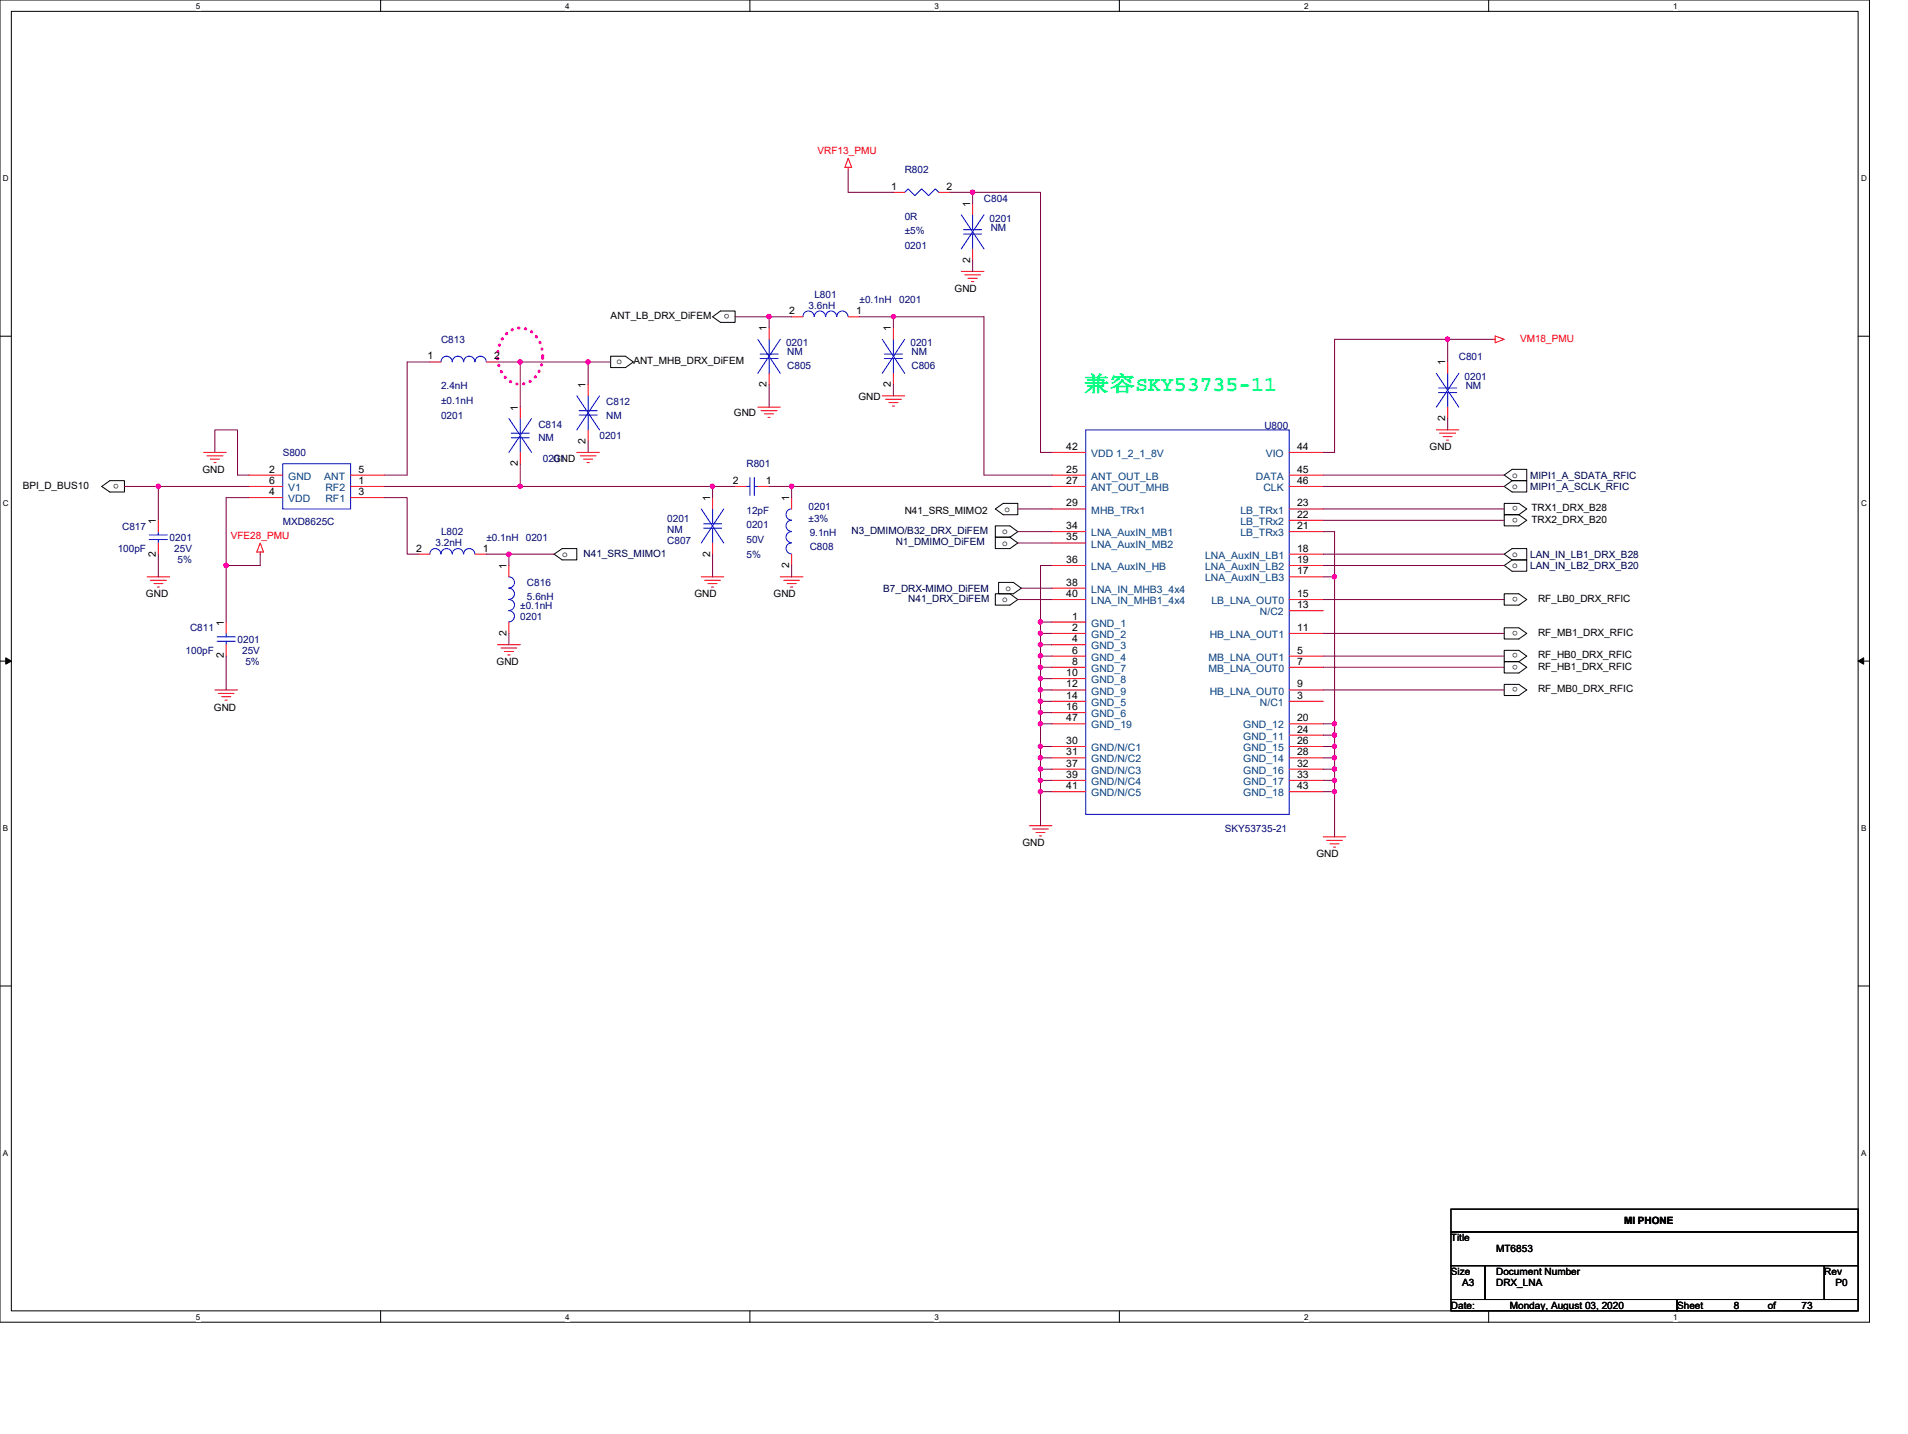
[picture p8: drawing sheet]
<svg xmlns="http://www.w3.org/2000/svg" width="210mm" height="158mm" viewBox="0 0 210 158" stroke-linecap="round" stroke-linejoin="round" font-family="sans-serif">
<path d="M0 0h205.7v145.5h-205.7zM1.2 1.2h203.3v143.1h-203.3z" fill="none" stroke="#000" stroke-width=".11"/>
<g fill="#fff">
<path d="M21.6 .1h.5v1h-.5z"/>
<path d="M21.6 144.4h.5v1h-.5z"/>
</g>
<path d="M41.9 0v1.2M41.9 144.3v1.2" fill="none" stroke="#000" stroke-width=".11"/>
<g fill="#fff">
<path d="M62.2 .1h.5v1h-.5z"/>
<path d="M62.2 144.4h.5v1h-.5z"/>
</g>
<path d="M82.5 0v1.2M82.5 144.3v1.2" fill="none" stroke="#000" stroke-width=".11"/>
<g fill="#fff">
<path d="M102.8 .1h.5v1h-.5z"/>
<path d="M102.8 144.4h.5v1h-.5z"/>
</g>
<path d="M123.2 0v1.2M123.2 144.3v1.2" fill="none" stroke="#000" stroke-width=".11"/>
<g fill="#fff">
<path d="M143.5 .1h.5v1h-.5z"/>
<path d="M143.5 144.4h.5v1h-.5z"/>
</g>
<path d="M163.8 0v1.2M163.8 144.3v1.2" fill="none" stroke="#000" stroke-width=".11"/>
<g fill="#fff">
<path d="M184.1 .1h.5v1h-.5z"/>
<path d="M184.1 144.4h.5v1h-.5z"/>
<path d="M.3 19.1h.7v1h-.7z"/>
<path d="M204.8 19.1h.6v1h-.6z"/>
<path d="M.3 54.9h.7v1h-.7z"/>
<path d="M204.8 54.9h.6v1h-.6z"/>
</g>
<path d="M0 37h1.2M204.5 37h1.2" fill="none" stroke="#000" stroke-width=".11"/>
<g fill="#fff">
<path d="M.3 90.6h.6v1h-.6z"/>
<path d="M204.8 90.6h.6v1h-.6z"/>
</g>
<path d="M0 72.7h1.2M204.5 72.7h1.2" fill="none" stroke="#000" stroke-width=".11"/>
<path d="M.6 72.4l.6 .3-.6 .4zM204.5 72.7l.6-.3v.7z" fill="#000" stroke="#000" stroke-width=".11"/>
<g fill="#fff">
<path d="M.3 126.4h.6v1h-.6z"/>
<path d="M204.8 126.4h.6v1h-.6z"/>
</g>
<g fill="none" stroke="#000" stroke-width=".11">
<path d="M67.2 39.2h1.6l.9 .6-.9 .6h-1.6zM78.4 34.9l.9-.7h1.6v1.3h-1.6zM11.2 53.5l.9-.6h1.6v1.2h-1.6zM109.5 59.1h1.6l.9 .7-.9 .6h-1.6zM109.5 57.9h1.6l.9 .6-.9 .6h-1.6zM109.5 56l.9-.6h1.6v1.2h-1.6zM165.5 56.6h1.7l.8 .7-.8 .6h-1.7zM165.5 55.4h1.7l.8 .6-.8 .6h-1.7zM165.5 52.3l.9-.7h1.6v1.3h-1.6zM165.5 53.5l.9-.6h1.6v1.2h-1.6zM61 61l.9-.6h1.6v1.2h-1.6zM109.5 65.3h1.6l.9 .7-.9 .6h-1.6z"/>
<path d="M109.9 64.1h1.6l.9 .6-.9 .6h-1.6zM165.5 65.3h1.7l.8 .7-.8 .6h-1.7zM165.5 72.8h1.7l.8 .6-.8 .7h-1.7zM165.5 69.1h1.7l.8 .6-.8 .6h-1.7zM165.5 75.3h1.7l.8 .6-.8 .6h-1.7zM165.5 71.6h1.7l.8 .6-.8 .6h-1.7zM165.5 61l.9-.6h1.6v1.2h-1.6zM166.4 61.6h1.6v1.3h-1.6M166.4 61.6l-.9 .6 .9 .7M0 108.5h1.2M204.5 108.5h1.2M159.7 133.1h44.8v2.5h-44.8z"/>
<path d="M159.7 135.6h44.8v3.7h-44.8zM159.7 139.3h3.7v3.7h-3.7zM163.4 139.3h37.4v3.7h-37.4zM200.8 139.3h3.7v3.7h-3.7zM159.7 143h24.9v1.3h-24.9zM184.6 143h19.9v1.3h-19.9z"/>
</g>
<path d="M55.7 36.8a2.27 2.27 0 0 1 3.8 1 3.3 3.3 0 0 1-1.7 4.4 2.36 2.36 0 0 1-2.8-1.7 3.6 3.6 0 0 1 .7-3.7z" fill="none" stroke="#f0f" stroke-width=".36" stroke-dasharray="0 .7"/>
<g fill="none" stroke="#f00" stroke-width=".11">
<path d="M93.3 17.4l.4 1h-.7zM93.3 18.4v.3M47.3 39.8h1.2M53.5 39.8h1.3M84.6 36.1v1.2M87.1 34.9h1.3M93.3 34.9h1.3M98.3 21.2h1.3M98.3 36.1v1.2M103.3 21.2h1.2M105.8 29.9h2.5M106.2 30.2h1.7"/>
<path d="M106.5 30.6h1M106.9 31h.3M107 22.4v1.2M107 27.4v1.2M159.3 39.8v1.3M164.3 37.3h.2M164.5 37l1 .3-1 .4zM17.4 57.3v1.2M17.4 59.8v1.2M22.4 49.8h2.5M22.8 50.2h1.7M23.2 50.5h1"/>
<path d="M23.5 50.9h.3M27.4 52.3h3.7M27.4 54.8h3.7M27.4 53.5h3.7M28.6 59.8l.4 .9h-.7zM38.6 53.5h3.7M38.6 54.8h3.7M38.6 52.3h3.7M57.3 44.8v1.3M57.3 49.8v1.2M63.5 49.8h2.5M63.9 50.2h1.7"/>
<path d="M64.2 50.5h1M64.6 50.9h.3M64.7 42.3v1.3M64.7 47.3v1.2M78.4 54.8v1.2M78.4 59.8v1.2M80.9 53.5h1.2M83.4 53.5h1.2M83.4 44.8h2.5M83.8 45.2h1.7M84.1 45.6h1M84.5 45.9h.3"/>
<path d="M84.6 41.1v1.2M87.1 54.8v1.2M97.1 43.6h2.5M97.5 43.9h1.7M97.8 44.3h1M98.2 44.7h.2M98.3 41.1v1.2M115.8 52.3h3.7M115.8 53.5h3.7M115.8 56h3.7M115.8 58.5h3.7M115.8 59.8h3.7"/>
<path d="M115.8 49.8h3.7M141.9 56h3.7M141.9 57.3h3.7M141.9 58.5h3.7M141.9 49.8h3.7M141.9 52.3h3.7M141.9 53.5h3.7M158.1 47.3h2.4M158.4 47.7h1.8M158.8 48h1M159.2 48.4h.2M159.3 44.8v1.3"/>
<path d="M16.2 63.5h2.5M16.6 63.9h1.7M16.9 64.2h1M17.3 64.6h.2M23.6 75.9h2.5M24 76.3h1.8M24.4 76.7h1M24.8 77h.2M24.9 68.5v1.2M24.9 71v1.2M28.6 60.7v.3M46.1 61h1.2"/>
<path d="M52.3 61h1.2M54.8 71h2.5M55.1 71.3h1.8M55.5 71.7h1M55.9 72.1h.2M56 62.2v1.3M56 68.5v1.2M77.2 63.5h2.5M77.5 63.9h1.8M77.9 64.2h1M78.3 64.6h.2M85.9 63.5h2.5"/>
<path d="M86.3 63.9h1.7M86.6 64.2h1M87 64.6h.2M87.1 61v1.2M115.8 68.5h3.7M115.8 69.7h3.7M115.8 71h3.7M115.8 72.2h3.7M115.8 77.2h3.7M115.8 78.4h3.7M115.8 73.4h3.7M115.8 74.7h3.7"/>
<path d="M115.8 75.9h3.7M115.8 62.2h3.7M115.8 64.7h3.7M115.8 66h3.7M115.8 79.7h3.7M141.9 77.2h3.7M141.9 72.2h3.7M141.9 69.7h3.7M141.9 73.4h3.7M141.9 75.9h3.7M141.9 67.2h3.7M141.9 66h3.7"/>
<path d="M141.9 63.5h3.7M141.9 61h3.7M141.9 62.2h3.7M141.9 79.7h3.7M113.3 90.9h2.5M113.6 91.2h1.8M114 91.6h1M114.4 92h.2M115.8 82.1h3.7M115.8 83.4h3.7M115.8 84.6h3.7M115.8 85.9h3.7"/>
<path d="M115.8 87.1h3.7M141.9 80.9h3.7M141.9 83.4h3.7M141.9 82.1h3.7M141.9 84.6h3.7M141.9 85.9h3.7M141.9 87.1h3.7M145.6 92.1h2.5M146 92.5h1.7M146.4 92.9h1M146.7 93.2h.3"/>
</g>
<g fill="none" stroke="#00f" stroke-width=".11">
<path d="M51 39.8a.62 .62 0 0 0-.6-.6 .62 .62 0 0 0-.6 .6 .61 .61 0 0 0-.7-.6 .61 .61 0 0 0-.6 .6M52.3 39.8a.61 .61 0 0 0-.7-.6 .61 .61 0 0 0-.6 .6M53.5 39.8a.61 .61 0 0 0-.6-.6 .61 .61 0 0 0-.6 .6M83.4 37.3l2.5 3.8M83.7 39h1.9M83.7 39.5h1.9M84.6 37.3v1.7M84.6 39.5v1.6M85.9 37.3l-2.5 3.8M88.4 34.8a.62 .62 0 0 1 .6-.6 .62 .62 0 0 1 .6 .6 .61 .61 0 0 1 .6-.6 .61 .61 0 0 1 .6 .6M90.9 34.8a.6 .6 0 0 1 .6-.6 .6 .6 0 0 1 .6 .6M92.1 34.8a.61 .61 0 0 1 .6-.6 .61 .61 0 0 1 .6 .6"/>
<path d="M97.1 37.3l2.5 3.8M97.3 39h2M97.3 39.5h2M98.3 37.3v1.7M98.3 39.5v1.6M99.6 21.2l.3-.4 .8 .7 .7-.7 .8 .7 .7-.7 .4 .4M99.6 37.3l-2.5 3.8M105.8 23.6l2.5 3.8M106 25.3h2M106 25.8h2M107 23.6v1.7M107 25.8v1.6"/>
<path d="M108.3 23.6l-2.5 3.8M16.4 58.9h2M16.4 59.4h2M17.4 58.5v.4M17.4 59.4v.4M31.1 51h7.5v5h-7.5zM56 46.1l2.5 3.7M56.3 47.7h2M56.3 48.2h2M57.3 46.1v1.6M57.3 48.2v1.6M58.5 46.1l-2.5 3.7"/>
<path d="M63.5 43.6l2.5 3.7M63.7 45.2h2M63.7 45.7h2M64.7 43.6v1.6M64.7 45.7v1.6M66 43.6l-2.5 3.7M77.2 56l2.5 3.8M77.4 57.6h2M77.4 58.1h2M78.4 56v1.6M78.4 58.1v1.7M79.7 56l-2.5 3.8"/>
<path d="M82.1 53.5h.4M82.5 52.5v2M83 52.5v2M83 53.5h.4M87.1 56a.61 .61 0 0 0-.6 .6 .61 .61 0 0 0 .6 .6M87.1 57.3a.61 .61 0 0 0-.6 .6 .61 .61 0 0 0 .6 .6M87.1 58.5a.61 .61 0 0 0-.6 .6 .61 .61 0 0 0 .6 .6M87.1 59.8a.6 .6 0 0 0-.6 .6 .6 .6 0 0 0 .6 .6M119.5 47.3h22.4v42.3h-22.4zM158.1 41.1l2.4 3.7M158.3 42.7h2M158.3 43.2h2"/>
<path d="M159.3 41.1v1.6M159.3 43.2v1.6M160.5 41.1l-2.4 3.7M23.9 70.1h2M23.9 70.6h2M24.9 69.7v.4M24.9 70.6v.4M47.3 61a.6 .6 0 0 1 .6-.6 .6 .6 0 0 1 .6 .6M48.5 61a.63 .63 0 0 1 .7-.6 .63 .63 0 0 1 .6 .6 .61 .61 0 0 1 .6-.6 .61 .61 0 0 1 .6 .6M51 61a.61 .61 0 0 1 .6-.6 .61 .61 0 0 1 .7 .6M56 63.5a.61 .61 0 0 1 .6 .6 .61 .61 0 0 1-.6 .6M56 64.7a.61 .61 0 0 1 .6 .6 .61 .61 0 0 1-.6 .7 .61 .61 0 0 1 .6 .6 .61 .61 0 0 1-.6 .6"/>
<path d="M56 67.2a.61 .61 0 0 1 .6 .6 .61 .61 0 0 1-.6 .6"/>
</g>
<g fill="none" stroke="#800040" stroke-width=".11">
<path d="M93.3 18.7v2.5h5M47.3 39.8h-2.5v12.5h-2.5M54.8 39.8h2.5M57.3 39.8v5M57.3 39.8h7.4M64.7 39.8v2.5M64.7 39.8h2.5M80.9 34.9h3.7M84.6 34.9v1.2M84.6 34.9h2.5M94.6 34.9h3.7M98.3 34.9h10v17.4h7.5"/>
<path d="M98.3 34.9v1.2M104.5 21.2h2.5M107 21.2h7.5v28.6h1.3M107 21.2v1.2M107 28.6v1.3M159.3 37.3h-12.4v12.5h-1.3M159.3 37.3v2.5M159.3 37.3h5M13.7 53.5h3.7M17.4 53.5v3.8M17.4 53.5h10M23.6 49.8v-2.5h2.5v5h1.3"/>
<path d="M27.4 54.8h-2.5v7.4M42.3 53.5h15M42.3 54.8h2.5v6.2h1.3M57.3 53.5h21.1M57.3 51v2.5M64.7 48.5v1.3M78.4 53.5v1.3M78.4 53.5h2.5M84.6 42.3v2.5M84.6 53.5h2.5M87.1 53.5v1.3M87.1 53.5h28.7"/>
<path d="M98.3 42.3v1.3M112 59.8h3.8M112 58.5h3.8M112 56h3.8M145.6 58.5h1.3v5M145.6 52.3h19.9M145.6 53.5h19.9M145.6 56h19.9M145.6 57.3h19.9M159.3 46.1v1.2M17.4 61v2.5M24.9 72.2v3.7"/>
<path d="M24.9 62.2v6.3M28.6 61v1.2h-3.7M53.5 61h2.5M56 61v1.2M56 61h5M56 69.7v1.3M78.4 61v2.5M87.1 62.2v1.3M112 66h3.8M112.4 64.7h3.4M114.5 68.5v1.2M114.5 69.7v1.3"/>
<path d="M114.5 71v1.2M114.5 72.2v1.2M114.5 73.4v1.3M114.5 74.7v1.2M114.5 75.9v1.3M114.5 77.2v1.2M114.5 78.4v1.3M114.5 79.7v2.4M114.5 68.5h1.3M114.5 69.7h1.3M114.5 71h1.3M114.5 72.2h1.3"/>
<path d="M114.5 73.4h1.3M114.5 74.7h1.3M114.5 75.9h1.3M114.5 77.2h1.3M114.5 78.4h1.3M114.5 79.7h1.3M115.8 62.2h-1.3v6.3M145.6 79.7h1.3M145.6 63.5h1.3M145.6 66h19.9M145.6 69.7h19.9M145.6 72.2h19.9"/>
<path d="M145.6 73.4h19.9M145.6 75.9h19.9M145.6 61h19.9M145.6 62.2h19.9M146.9 79.7v1.2M146.9 63.5v16.2M114.5 82.1v1.3M114.5 83.4v1.2M114.5 84.6v1.3M114.5 85.9v1.2M114.5 87.1v3.8M114.5 82.1h1.3"/>
<path d="M114.5 83.4h1.3M114.5 84.6h1.3M114.5 85.9h1.3M114.5 87.1h1.3M145.6 80.9h1.3M145.6 82.1h1.3M145.6 83.4h1.3M145.6 84.6h1.3M145.6 85.9h1.3M145.6 87.1h1.3M146.9 80.9v1.2M146.9 82.1v1.3"/>
<path d="M146.9 83.4v1.2M146.9 84.6v1.3M146.9 85.9v1.2M146.9 87.1v5"/>
</g>
<g fill="#f0f" stroke="#f0f" stroke-width=".11">
<circle cx="107" cy="21.2" r=".24"/>
<circle cx="159.3" cy="37.3" r=".24"/>
<circle cx="146.8" cy="80.9" r=".24"/>
<circle cx="146.8" cy="83.4" r=".24"/>
<circle cx="146.8" cy="82.1" r=".24"/>
<circle cx="146.9" cy="85.9" r=".23"/>
<circle cx="146.9" cy="84.6" r=".23"/>
<circle cx="146.8" cy="87.1" r=".24"/>
<circle cx="84.6" cy="34.8" r=".23"/>
<circle cx="98.3" cy="34.8" r=".23"/>
<circle cx="114.5" cy="69.7" r=".24"/>
<circle cx="114.5" cy="70.9" r=".24"/>
<circle cx="114.5" cy="72.2" r=".24"/>
<circle cx="114.5" cy="74.7" r=".24"/>
<circle cx="114.5" cy="73.4" r=".24"/>
<circle cx="114.5" cy="75.9" r=".24"/>
<circle cx="114.5" cy="77.2" r=".24"/>
<circle cx="114.5" cy="78.4" r=".24"/>
<circle cx="114.5" cy="79.7" r=".24"/>
<circle cx="114.5" cy="83.4" r=".24"/>
<circle cx="114.5" cy="82.1" r=".24"/>
<circle cx="114.5" cy="84.6" r=".24"/>
<circle cx="114.5" cy="87.1" r=".24"/>
<circle cx="114.5" cy="85.9" r=".24"/>
<circle cx="146.9" cy="79.7" r=".23"/>
<circle cx="146.8" cy="63.5" r=".24"/>
<circle cx="87.1" cy="53.5" r=".24"/>
<circle cx="57.2" cy="53.5" r=".24"/>
<circle cx="56" cy="61" r=".24"/>
<circle cx="24.9" cy="62.2" r=".24"/>
<circle cx="78.4" cy="53.5" r=".23"/>
<circle cx="17.4" cy="53.5" r=".23"/>
<circle cx="114.5" cy="68.4" r=".24"/>
<circle cx="64.7" cy="39.8" r=".24"/>
<circle cx="57.2" cy="39.8" r=".24"/>
</g>
<text font-size="2.3" fill="#00ff80" x="119.2" y="43">兼容SKY53735-11</text>
<g font-size="1.1" fill="#f00">
<text x="90" y="17">VRF13_PMU</text>
<text x="167.3" y="37.6">VM18_PMU</text>
<text x="25.4" y="59.3">VFE28_PMU</text>
</g>
<g font-size="1.1">
<text x="98.1" y="20.9">1</text>
<text x="104.2" y="20.9">2</text>
<text x="106.8" y="22.8" transform="rotate(-90 106.8 22.8)">1</text>
<text x="106.8" y="28.9" transform="rotate(-90 106.8 28.9)">2</text>
<text x="67.2" y="35.1">ANT_LB_DRX_DiFEM</text>
<text x="80.3" y="34.6" transform="rotate(-180 80.3 34.6)">o</text>
<text x="86.9" y="34.6">2</text>
<text x="94.2" y="34.6">1</text>
<text x="105.1" y="32.1">GND</text>
<text x="47" y="39.6">1</text>
<text x="54.4" y="39.6">2</text>
<text x="67.8" y="40.1">o</text>
<text x="69.7" y="40.1">ANT_MHB_DRX_DiFEM</text>
<text x="84.4" y="36.5" transform="rotate(-90 84.4 36.5)">1</text>
<text x="98" y="36.5" transform="rotate(-90 98 36.5)">1</text>
<text x="159" y="40.2" transform="rotate(-90 159 40.2)">1</text>
<text x="57" y="45.2" transform="rotate(-90 57 45.2)">1</text>
<text x="64.5" y="42.7" transform="rotate(-90 64.5 42.7)">1</text>
<text x="80.8" y="45.8">GND</text>
<text x="84.4" y="42.6" transform="rotate(-90 84.4 42.6)">2</text>
<text x="94.5" y="44">GND</text>
<text x="98" y="42.6" transform="rotate(-90 98 42.6)">2</text>
<text x="159" y="46.3" transform="rotate(-90 159 46.3)">2</text>
<text x="2.5" y="53.8">BPI_D_BUS10</text>
<text x="13.1" y="53.2" transform="rotate(-180 13.1 53.2)">o</text>
<text x="22.3" y="52">GND</text>
<text x="29.6" y="52">2</text>
<text x="29.6" y="53.3">6</text>
<text x="39.5" y="53.3">1</text>
<text x="39.5" y="52">5</text>
<text x="57" y="51.3" transform="rotate(-90 57 51.3)">2</text>
<text x="60.9" y="50.8">GND</text>
<text x="64.5" y="48.8" transform="rotate(-90 64.5 48.8)">2</text>
<text x="80.6" y="53.3">2</text>
<text x="84.3" y="53.3">1</text>
<text x="117.3" y="52">25</text>
<text x="117.3" y="53.3">27</text>
<text x="117.3" y="49.5">42</text>
<text x="142.7" y="49.5">44</text>
<text x="142.7" y="52">45</text>
<text x="142.7" y="53.3">46</text>
<text x="157.3" y="49.6">GND</text>
<text x="166.4" y="52.6">o</text>
<text x="166.4" y="53.8">o</text>
<text x="17.1" y="57.6" transform="rotate(-90 17.1 57.6)">1</text>
<text x="29.6" y="54.5">4</text>
<text x="39.5" y="54.5">3</text>
<text x="78.1" y="55.1" transform="rotate(-90 78.1 55.1)">1</text>
<text x="86.8" y="55.1" transform="rotate(-90 86.8 55.1)">1</text>
<text x="99.6" y="56.5">N41_SRS_MIMO2</text>
<text x="110.3" y="58.8">o</text>
<text x="110.5" y="56.3">o</text>
<text x="117.3" y="55.7">29</text>
<text x="117.3" y="58.2">34</text>
<text x="117.3" y="59.5">35</text>
<text x="142.7" y="55.7">23</text>
<text x="142.7" y="57">22</text>
<text x="142.7" y="58.2">21</text>
<text x="167" y="57" transform="rotate(-180 167 57)">o</text>
<text x="167" y="55.7" transform="rotate(-180 167 55.7)">o</text>
<text x="168.5" y="57.5">TRX2_DRX_B20</text>
<text x="168.5" y="56.3">TRX1_DRX_B28</text>
<text x="16.1" y="65.7">GND</text>
<text x="17.1" y="61.3" transform="rotate(-90 17.1 61.3)">2</text>
<text x="45.8" y="60.7">2</text>
<text x="53.1" y="60.7">1</text>
<text x="55.7" y="62.6" transform="rotate(-90 55.7 62.6)">1</text>
<text x="61.9" y="61.3">o</text>
<text x="76.4" y="65.7">GND</text>
<text x="78.1" y="61.3" transform="rotate(-90 78.1 61.3)">2</text>
<text x="85.1" y="65.7">GND</text>
<text x="86.8" y="62.5" transform="rotate(-90 86.8 62.5)">2</text>
<text x="110.3" y="60">o</text>
<text x="110.7" y="65">o</text>
<text x="117.3" y="62">36</text>
<text x="117.3" y="64.5">38</text>
<text x="117.3" y="65.7">40</text>
<text x="142.7" y="65.7">15</text>
<text x="142.7" y="63.2">17</text>
<text x="142.7" y="60.7">18</text>
<text x="142.7" y="62">19</text>
<text x="166.4" y="61.3">o</text>
<text x="166.4" y="62.5">o</text>
<text x="167" y="65.7" transform="rotate(-180 167 65.7)">o</text>
<text x="24.6" y="68.8" transform="rotate(-90 24.6 68.8)">1</text>
<text x="55.7" y="70" transform="rotate(-90 55.7 70)">2</text>
<text x="110.3" y="66.3">o</text>
<text x="118" y="68.2">1</text>
<text x="118" y="69.4">2</text>
<text x="118" y="70.7">4</text>
<text x="118" y="71.9">6</text>
<text x="142.7" y="69.4">11</text>
<text x="142.7" y="71.9">5</text>
<text x="142.7" y="66.9">13</text>
<text x="167" y="69.4" transform="rotate(-180 167 69.4)">o</text>
<text x="167" y="71.9" transform="rotate(-180 167 71.9)">o</text>
<text x="169.3" y="66.2">RF_LB0_DRX_RFIC</text>
<text x="169.3" y="70">RF_MB1_DRX_RFIC</text>
<text x="24.6" y="72.5" transform="rotate(-90 24.6 72.5)">2</text>
<text x="54.7" y="73.2">GND</text>
<text x="117.3" y="76.9">14</text>
<text x="117.3" y="74.4">10</text>
<text x="117.3" y="75.6">12</text>
<text x="118" y="73.2">8</text>
<text x="142.7" y="75.6">9</text>
<text x="142.7" y="73.2">7</text>
<text x="142.7" y="76.9">3</text>
<text x="167" y="73.2" transform="rotate(-180 167 73.2)">o</text>
<text x="167" y="75.6" transform="rotate(-180 167 75.6)">o</text>
<text x="169.3" y="73.7">RF_HB1_DRX_RFIC</text>
<text x="169.3" y="76.2">RF_MB0_DRX_RFIC</text>
<text x="169.3" y="72.5">RF_HB0_DRX_RFIC</text>
<text x="23.5" y="78.2">GND</text>
<text x="117.3" y="78.1">16</text>
<text x="117.3" y="81.9">30</text>
<text x="117.3" y="83.1">31</text>
<text x="117.3" y="79.4">47</text>
<text x="142.7" y="80.6">24</text>
<text x="142.7" y="79.4">20</text>
<text x="142.7" y="83.1">28</text>
<text x="142.7" y="81.9">26</text>
<text x="117.3" y="84.4">37</text>
<text x="117.3" y="85.6">39</text>
<text x="117.3" y="86.8">41</text>
<text x="142.7" y="84.4">32</text>
<text x="142.7" y="85.6">33</text>
<text x="142.7" y="86.8">43</text>
<text x="112.5" y="93.1">GND</text>
<text x="144.9" y="94.4">GND</text>
<text x="159.7" y="136.6">Title</text>
<text x="164.7" y="137.8">MT6853</text>
<text x="178.7" y="134.7">MI PHONE</text>
<text x="159.7" y="140.3">Size</text>
<text x="160.9" y="141.5">A3</text>
<text x="164.7" y="140.3">Document Number</text>
<text x="164.7" y="141.5">DRX_LNA</text>
<text x="200.8" y="140.3">Rev</text>
<text x="202" y="141.5">P0</text>
<text x="159.7" y="144">Date:</text>
<text x="166.2" y="144">Monday, August 03, 2020</text>
<text x="184.6" y="144">Sheet</text>
<text x="190.8" y="144">8</text>
<text x="194.5" y="144">of</text>
<text x="198.3" y="144">73</text>
</g>
<g font-size="1.1" fill="#000080">
<text x="99.6" y="19.1">R802</text>
<text x="108.3" y="22.2">C804</text>
<text x="99.6" y="24.2">0R</text>
<text x="99.6" y="25.8">±5%</text>
<text x="99.6" y="27.4">0201</text>
<text x="108.9" y="24.4">0201</text>
<text x="109" y="25.4">NM</text>
<text x="89" y="34">3.6nH</text>
<text x="89.6" y="32.8">L801</text>
<text x="94.6" y="33.4">±0.1nH</text>
<text x="99" y="33.4">0201</text>
<text x="48.5" y="37.7">C813</text>
<text x="86.5" y="38.1">0201</text>
<text x="86.6" y="40.6">C805</text>
<text x="86.6" y="39.1">NM</text>
<text x="100.2" y="38.1">0201</text>
<text x="100.3" y="40.6">C806</text>
<text x="100.3" y="39.1">NM</text>
<text x="160.5" y="39.6">C801</text>
<text x="161.2" y="41.8">0201</text>
<text x="48.5" y="42.8">2.4nH</text>
<text x="48.5" y="44.5">±0.1nH</text>
<text x="48.5" y="46.1">0201</text>
<text x="59.2" y="47.1">C814</text>
<text x="66.7" y="44.6">C812</text>
<text x="66.7" y="46.1">NM</text>
<text x="139.1" y="47.2">U800</text>
<text x="161.3" y="42.8">NM</text>
<text x="31.1" y="50.2">S800</text>
<text x="59.2" y="48.6">NM</text>
<text x="59.8" y="50.8">0201</text>
<text x="66" y="48.3">0201</text>
<text x="82.1" y="51.4">R801</text>
<text x="13.4" y="58.3">C817</text>
<text x="18.7" y="59.5">0201</text>
<text x="31.1" y="57.8">MXD8625C</text>
<text x="48.5" y="58.9">L802</text>
<text x="53.5" y="59.5">±0.1nH</text>
<text x="57.9" y="59.5">0201</text>
<text x="73.4" y="59.9">C807</text>
<text x="73.4" y="58.7">NM</text>
<text x="73.4" y="57.4">0201</text>
<text x="82.1" y="56.5">12pF</text>
<text x="82.1" y="58.1">0201</text>
<text x="82.1" y="59.8">50V</text>
<text x="89" y="57.4">±3%</text>
<text x="89" y="56.2">0201</text>
<text x="89.1" y="59">9.1nH</text>
<text x="13" y="60.8">100pF</text>
<text x="19.2" y="60.8">25V</text>
<text x="19.5" y="62">5%</text>
<text x="47.9" y="60.1">3.2nH</text>
<text x="58" y="64.5">C816</text>
<text x="58" y="66">5.6nH</text>
<text x="82.1" y="61.4">5%</text>
<text x="89.1" y="60.5">C808</text>
<text x="20.4" y="72">100pF</text>
<text x="20.9" y="69.5">C811</text>
<text x="26.1" y="70.7">0201</text>
<text x="26.6" y="72">25V</text>
<text x="57.3" y="67">±0.1nH</text>
<text x="57.3" y="68.2">0201</text>
<text x="27" y="73.2">5%</text>
<text x="134.8" y="91.5">SKY53735-21</text>
</g>
<g font-size="1.1" fill="#004080">
<text x="31.7" y="52.8">GND</text>
<text x="35.7" y="52.8">ANT</text>
<text x="120.1" y="52.8">ANT_OUT_LB</text>
<text x="120.1" y="50.3">VDD 1_2_1_8V</text>
<text x="138.2" y="52.8">DATA</text>
<text x="139.3" y="50.3">VIO</text>
<text x="31.7" y="55.3">VDD</text>
<text x="31.7" y="54">V1</text>
<text x="35.8" y="54">RF2</text>
<text x="35.8" y="55.3">RF1</text>
<text x="120.1" y="54">ANT_OUT_MHB</text>
<text x="120.1" y="56.5">MHB_TRx1</text>
<text x="120.1" y="59">LNA_AuxIN_MB1</text>
<text x="136.5" y="56.5">LB_TRx1</text>
<text x="136.5" y="57.8">LB_TRx2</text>
<text x="136.5" y="59">LB_TRx3</text>
<text x="139" y="54">CLK</text>
<text x="120.1" y="60.3">LNA_AuxIN_MB2</text>
<text x="120.1" y="62.7">LNA_AuxIN_HB</text>
<text x="120.1" y="65.2">LNA_IN_MHB3_4x4</text>
<text x="132.6" y="64">LNA_AuxIN_LB3</text>
<text x="132.6" y="61.5">LNA_AuxIN_LB1</text>
<text x="132.6" y="62.7">LNA_AuxIN_LB2</text>
<text x="120.1" y="69">GND_1</text>
<text x="120.1" y="70.2">GND_2</text>
<text x="120.1" y="71.5">GND_3</text>
<text x="120.1" y="66.5">LNA_IN_MHB1_4x4</text>
<text x="133.1" y="70.2">HB_LNA_OUT1</text>
<text x="133.3" y="66.5">LB_LNA_OUT0</text>
<text x="138.7" y="67.7">N/C2</text>
<text x="120.1" y="72.7">GND_4</text>
<text x="120.1" y="77.7">GND_5</text>
<text x="120.1" y="73.9">GND_7</text>
<text x="120.1" y="75.2">GND_8</text>
<text x="120.1" y="76.4">GND_9</text>
<text x="133" y="72.7">MB_LNA_OUT1</text>
<text x="133" y="73.9">MB_LNA_OUT0</text>
<text x="133.1" y="76.4">HB_LNA_OUT0</text>
<text x="138.7" y="77.7">N/C1</text>
<text x="120.1" y="78.9">GND_6</text>
<text x="120.1" y="82.7">GND/N/C1</text>
<text x="120.1" y="83.9">GND/N/C2</text>
<text x="120.1" y="80.2">GND_19</text>
<text x="136.8" y="81.4">GND_11</text>
<text x="136.8" y="80.2">GND_12</text>
<text x="136.8" y="83.9">GND_14</text>
<text x="136.8" y="82.7">GND_15</text>
<text x="120.1" y="85.2">GND/N/C3</text>
<text x="120.1" y="86.4">GND/N/C4</text>
<text x="120.1" y="87.6">GND/N/C5</text>
<text x="136.8" y="85.2">GND_16</text>
<text x="136.8" y="86.4">GND_17</text>
<text x="136.8" y="87.6">GND_18</text>
</g>
<g font-size="1.1" fill="#000040">
<text x="168.4" y="52.7">MIPI1_A_SDATA_RFIC</text>
<text x="168.4" y="53.9">MIPI1_A_SCLK_RFIC</text>
<text x="93.7" y="58.8">N3_DMIMO/B32_DRX_DiFEM</text>
<text x="64.2" y="61.3">N41_SRS_MIMO1</text>
<text x="97.2" y="65.1">B7_DRX-MIMO_DiFEM</text>
<text x="98.6" y="60">N1_DMIMO_DiFEM</text>
<text x="168.4" y="61.4">LAN_IN_LB1_DRX_B28</text>
<text x="168.4" y="62.6">LAN_IN_LB2_DRX_B20</text>
<text x="99.9" y="66.2">N41_DRX_DiFEM</text>
</g>
<g font-size=".9">
<text x="21.6" y="1">5</text>
<text x="62.2" y="1">4</text>
<text x="102.8" y="1">3</text>
<text x="143.5" y="1">2</text>
<text x="184.2" y="1">1</text>
<text x=".3" y="19.9">D</text>
<text x="204.8" y="19.9">D</text>
<text x=".3" y="55.7">C</text>
<text x="204.8" y="55.7">C</text>
<text x=".3" y="91.4">B</text>
<text x="204.8" y="91.4">B</text>
<text x=".3" y="127.2">A</text>
<text x="204.8" y="127.2">A</text>
<text x="21.6" y="145.2">5</text>
<text x="62.2" y="145.2">4</text>
<text x="102.8" y="145.2">3</text>
<text x="143.5" y="145.2">2</text>
<text x="184.2" y="145.2">1</text>
</g>
</svg>
